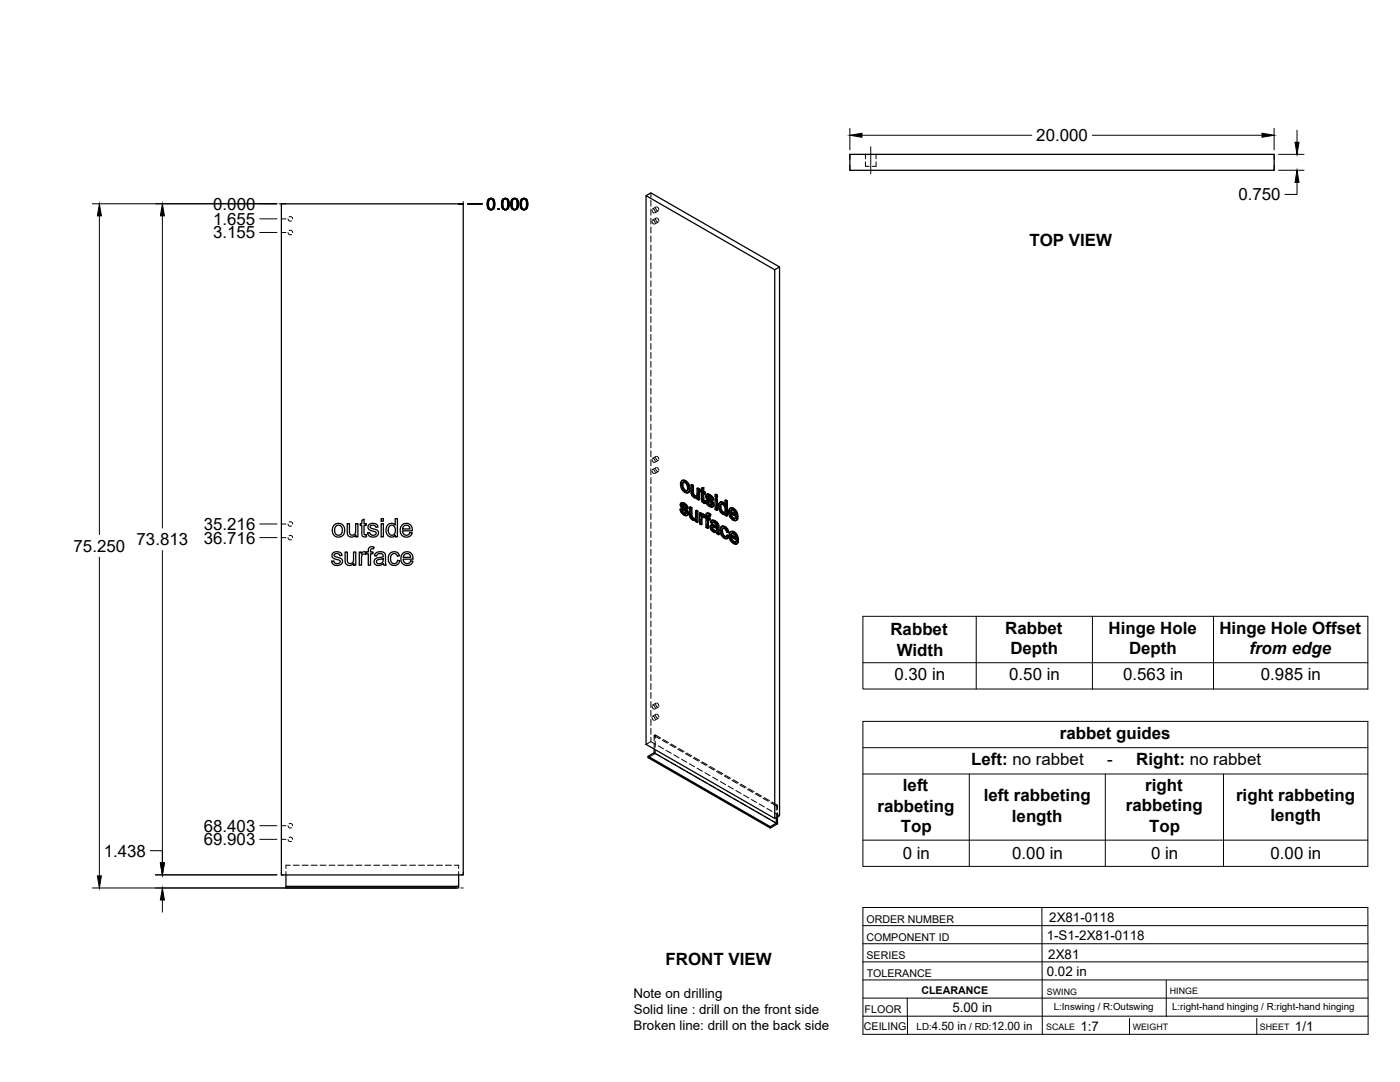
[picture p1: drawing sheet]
<svg xmlns="http://www.w3.org/2000/svg" width="559mm" height="432mm" viewBox="0 0 559 432" stroke-linecap="round" stroke-linejoin="round" font-family="sans-serif">
<!-- layer: Visible -->
<g fill="none" stroke="#000" stroke-width=".51">
<path d="M257.9 78.1l51.3 29.6v218.9l-51.3-29.5zM257.9 78.1l1.9-1.1 51.3 29.5M339.2 61.6h169.4v6.4h-169.4zM112.3 81.3h72.6v267.9h-72.6zM309.2 107.7l1.9-1.2v219l-1.9 1.1M272.2 191.8l.7-.2 .8 .2zM272.2 191.8l-.5 .6-.1 .9 .5 1.9 1.5 1.4 .8 .1 .5-.3M272.3 193.6l.3 1.4M272.6 195l.3-.1 .8 .8-.3 .2zM272.8 192.5l-.2 .9M272.9 194.9l-.3-1.5-.3 .1 .2-.8 .5-.2 .9 .6 .5 1.4-.2 1.3-.8 .1M273.4 192l1 1a1.88 1.88 0 0 1 1 2"/>
<path d="M273.7 195.7l.5 .2M273.7 191.8l1.2 1.3M274.6 193.3l.5 1.9 .3-.2-.2 1.2M275.1 195.2l-.2 1.2 .3-.2-.6 .5M275.8 193.5l.7 .4 .3-.2v3.2M276.5 193.9v3.1l.3-.1 .3 .6M276.5 197.1l.3 .6 .3-.2 .4 .4M276.8 197.7l.4 .4h.9l-.4 .1M276.8 193.7l-.7-.4-.3 .2v2.9l.3 1.1 .8 1a.97 .97 0 0 0 1.4 .1v.6l.5 .4M277.2 198.1l.5 .1M278.2 194.9l.6 .4 .4-.2v4.3l-.4 .2v-4.3M278.3 198.6l-.3 .2"/>
<path d="M279.2 195.1l-.7-.4-.3 .2v2.6l-.5 .7M280 195.5l-.5 .1v.6l.5 .3v3.2l.6 .9 .7 .4 .3-.2-.1-.7h-.6M280 194.8l.9-.2v1.5M280.6 194.8v1.5l.3-.2 .6 .3M280.6 196.3l.6 .3 .3-.2v.6l-.3 .2v-.6M280.6 199.7l.7 .2M280.7 200l.8 .1M280.9 194.6l-.9 .2v1.1l-.5-.3M280.9 197v2.6M281.2 197.2l-.6-.4v2.8l.4 .2M281.6 199.8l.6 .3M282.1 197.3l.7-.1 .6 .2"/>
<path d="M282.3 198.3l.6 .4M282.4 198.6l.2 .3a1.23 1.23 0 0 1 1.4 .8l.4 .4M282.4 197.1l-.4 .3M282.5 197.4h.9l.7 .6M282.5 199.9l-.9-.1 .7 1.6 1.3 .9 .9-.1M282.6 198.9l1.5 1.4 .3-.2 .4 .6M282.6 198v.1M282.7 198.4l-.4-.3 1 .3 .6 1 .6 .2M282.8 197.2l-.9 .3-.2 .9 .5 .9 1.7 1.7-.1 .7M283 197.6l.8 .6 .3-.2 .5 .6M283.8 198.2l.5 .6 .3-.2 .2 .9-.3 .1-.2-.8M285.4 199l.3-.1 .7 .3-.4 .2z"/>
<path d="M285.4 197.4l.3-.2 .7 .4-.4 .2zM285.4 199v4.3l.6 .4M285.4 197.4v.8l.6 .4M286.4 199.2v4.3l-.4 .2v-4.3M286.4 197.6v.8l-.4 .2v-.8M289.4 199.7l.6 .3 .3-.1v5.9l-.3 .2v-6M290.3 199.9l-.6-.4-.3 .2v2.1l-.5-.7M133.5 209.4l1.6-.5 1.5 .4 .9 1.3v1.8l-.8 1.4-1.8 .5-1.6-.7-.6-1.6a2.82 2.82 0 0 1 .8-2.6zM134.1 210l.6-.4 .9 .1 .9 .9v1.9l-.8 1h-1.2l-.8-.9-.1-1.5zM138.6 209h.9v3.8a1.31 1.31 0 0 0 1.7 .7 1.31 1.31 0 0 0 .8-1.7v-2.8h.9v5.2h-.9v-.7a1.86 1.86 0 0 1-2.2 .8 1.86 1.86 0 0 1-1.2-2.1zM144.4 207.7l.9-.6v1.9h.9v.7h-.9v3.4l.2 .3h.7l.1 .8h-1.2l-.6-.6-.1-3.9h-.6v-.7h.6zM147.2 209.5l.8-.5h1.6a1.47 1.47 0 0 1 1.3 1.3l-.9 .1a1.17 1.17 0 0 0-1.1-.9 1.17 1.17 0 0 0-1.2 .9l.5 .4 2 .6a1.6 1.6 0 0 1 .7 2 1.6 1.6 0 0 1-1.9 1l-1.6-.5-.7-1.2 .9-.2 .4 .8 .6 .3 1.3-.2a.81 .81 0 0 0 .1-1.1 .81 .81 0 0 0-1-.3l-.9-.2a1.41 1.41 0 0 1-.9-2.3z"/>
<path d="M152.1 209h.9v5.2h-.9zM152.1 207h.9v1h-.9zM154.6 209.6l1.2-.7a1.81 1.81 0 0 1 1.9 .7v-2.6h.9v7.2h-.8v-.6a2.17 2.17 0 0 1-2.6 .4 2.17 2.17 0 0 1-1.1-2.4zM155.5 210l.5-.3h.8l.9 1v1.8l-.9 1.1-.9-.1-.8-1-.1-1.4zM160.4 209.6a2.44 2.44 0 0 1 3-.5 2.44 2.44 0 0 1 1.2 2.7h-3.9l.2 1.1 .8 .6a1.46 1.46 0 0 0 1.9-1l.9 .1-.4 1-1 .6-1.5 .1-1.2-.7-.5-.8-.2-1.2 .2-1.2zM161.2 210l.6-.4 1 .1 .6 .5 .2 .9h-2.9zM271.4 203.2l.6 .3M271.9 200.7l.7-.1 .6 .2M272 203.5l.4-.2 .2 .9-.3 .1zM272.1 201.7l.7 .4M272.2 202l.2 .3 .4-.2 1.5 1.4M272.2 200.6l-.4 .2"/>
<path d="M272.3 204.3l.7 .6h.8M272.3 200.8h.9l.8 .6M272.4 203.3l-1-.1 .5 1.4 1.5 1.1 .9-.1M272.4 202.3l1.5 1.4 .4-.2 .4 .7M272.5 201.4l-.1 .1M272.5 201.8l-.3-.3 1 .3 .5 1 .7 .3M272.6 204.2l.7 .6M272.6 200.6l-.9 .3-.2 .8 .4 .9 1.9 1.8-.2 .7M272.9 201l.7 .6 .4-.2 .5 .7M273 204.9l.6 .2M273.6 201.6l.5 .6 .4-.1 .2 .8-.3 .2-.3-.9M273.7 205.1h-.1"/>
<path d="M273.9 203.7l.4 .6 .4-.1 .1 .7M274.3 204.3l.2 .7 .3-.1-.2 .5M274.5 205l-.2 .6 .3-.2-.4 .4M275.2 202.4l.7 .4 .3-.2v3.2M275.9 202.8v3.1l.3-.1 .3 .6M275.9 206l.3 .6 .3-.2 .4 .4M276.2 206.6l.4 .4h.9M276.2 202.6l-.7-.4-.3 .2v3l.3 1.2 .8 .8a.97 .97 0 0 0 1.4 .1M276.6 207l.6 .2M277.5 207l-.3 .2M277.6 203.8l.6 .4 .4-.2v4.3l-.4 .2v-4.3M277.7 207.5v.7l.5 .3"/>
<path d="M277.7 207.5l-.2 .2M278.6 204l-.7-.4-.3 .2v2.7l-.4 .7M279.2 204.7l.6 .4 .3-.2v.5l.4-.2M279.8 205.1v.6l.7-.5 .4 .1M280 206.4l.2 2.8-.3 .2v-2.2M280.1 204.9l-.6-.3-.3 .1v4.3l.7 .4M280.2 205.3h.7l.6 .4M280.3 206.1v.1M280.6 205.4l.6 .5M281 206.6l-.8-.5-.2 .3 .3-.2-.1 .8M281.2 200.3l.1 .7M281.2 206.4l.6 .4v3.7l.6 .4"/>
<path d="M281.2 206.4v-.3l-.2 .5M281.2 206.5l-.2 .1M282.2 204.9h.9l.6 .4M282.2 200.1l.3-.2 .3 .8-.3 .2zM282.4 206.6l.7 .4 .3-.2v.6l-.3 .1v-.5M282.5 204.7l-.5 .2M282.5 200.9l.6 .6h.9M282.7 207.3v3.4l-.3 .2v-3.8l.7 .4M282.7 205.7v.7M282.8 205.1l.6 .4 .3-.2-.4 .8 .1-.6M282.8 200.7l.7 .7M283.1 204.9l-.6-.2-.5 .2-.2 1.3-.6-.3 .6-.1"/>
<path d="M283.2 201.5l.6 .2M283.3 206.1a.45 .45 0 0 0-.5-.5 .45 .45 0 0 0-.4 .6v.4l.3-.2 .7 .4M283.8 209.6l.8-.2 1.4 .5M283.9 201.7h-.1M284.1 210.7l.2 .6 .3-.2 .5 .5M284.1 200.3l.4 .6 .3-.2 .2 .8M284.2 210.4l-.1 .3 .3-.2 .2 .6M284.2 209.4l-.5 .2M284.3 211.3l.5 .5h1h-1M284.3 210.3l-.1 .1M284.4 207.7l.8 .4 .3-.2 .8 .6M284.4 210.3l.6 .2a.79 .79 0 0 1 .9 .2 .79 .79 0 0 1 0 1l-.4 .3"/>
<path d="M284.4 210.3l-.2 .1M284.4 210.3v.2M284.5 200.9l.2 .7 .3-.1-.2 .5M284.5 208.4l-.4 .5 .2-.4 .5-.1 1.1 1a.48 .48 0 0 1 0 .8 .48 .48 0 0 1-.7-.3l-.9-.3M284.6 209.4l-1 .3-.2 1 .6 1 1.2 .8a.64 .64 0 0 1 1 .5l.6 .4M284.7 201.6l-.2 .6 .3-.2-.5 .4M284.7 207.6l-.8 .2M285.2 208.1l.8 .5 .3-.1 .4 .5M285.5 207.9l-.8-.3-.9 .3-.3 .5 .6 .5M286 208.6l.4 .6 .3-.2 .2 .7M286.4 209.2l.2 .6 .3-.1 .1 2.9M286.6 209.8l.1 3 .3-.2 .1 .6-.3 .2-.1-.6"/>
<path d="M287.4 202.4l.3 1.4M287.5 200.4h1.2l.6 .6M287.7 201.3h.7l.7 .8 .3 1.3-.3 1.2M287.7 201.3l-.3 1.1 .3-.2 .4 1.4M287.7 203.8l.4-.2 .7 .8-.4 .2zM287.8 201.2l-.1 .1M287.8 200.3l-.5 .2M288 201.1l-.3 1.1M288.1 212l.3 1.4 .3-.2 .7 .8M288.2 210.1l.9 .2 .3-.2 1 1M288.4 213.4l.7 .8h.8M288.4 200.6l.5 .5h.5"/>
<path d="M288.4 204.6h.7M288.5 209.9l-.6 .3M288.6 210.8l-.2 1M288.7 200.4l-.8-.2-.8 .4-.3 2.1 1 2 1 .6 .6-.2v.5l.6 .4M288.8 204.4l.4 .1M289.1 210.3l.8 .6a1.42 1.42 0 0 1 1 1.5l-.3 .1-.5-1.3M289.4 205.1l-.2 .2M289.4 210.1l-.9-.2-.8 .4-.3 1.9 .5 1.3 .6 .9 1 .6h.6M290 213.7l.7 .4M290.6 212.5l-.6-.2-.7-1.3-.9-.2-.3 1.2 .3-.2 .3 1.4M290.7 214.1l.3-.1-.2 .5-.7 .5zM291 214l-.7-.5-.6 .8-.6-.1"/>
<path d="M291.3 202.9h.9a1.89 1.89 0 0 1 1.9 1.2M291.5 204.3l2 1.2-.3-1.1-.9-.9-.6 .1-.2 .7 .3-.2 1.7 1M291.5 212.3l.8-.1a2.05 2.05 0 0 1 2 1.3M291.7 213.6l2.1 1.2-.5-1.3-.9-.6-.6 .2-.1 .5 .3-.2 1.7 1M291.8 206.1l.8 .8h.8M291.8 205l.3 .9M292 203.5l-.2 .6M292 215.5l.8 .8h.8M292 214.4l.3 .9M292.2 212.9l-.2 .5M292.5 203l1 1a1.83 1.83 0 0 1 1 1.8v.3M292.6 206.9l.6 .2"/>
<path d="M292.7 212.4l1 1a1.83 1.83 0 0 1 1 1.8v.2M292.8 216.3l.5 .2M292.8 202.8l-.8-.2-1 .7-.2 1.3 .3 1.2 .8 1.3 1.2 .7h.6l.8-.9M293 212.2l-.8-.2-1 .5-.2 1.2 .2 1.4 .7 1.1 1.3 .9h.8l.7-.8M293.3 207l-.1 .1M293.5 216.4l-.2 .1M293.5 206.6l.7 .5M293.7 204.3l.5 1.9 .3-.1-.3 .1M293.7 216l.7 .5M293.9 213.7l.5 1.9 .3-.2-.3 .2M294.2 206.4l-2.8-1.6 .4 1.3 .3-.2 .8 .9M294.4 215.8l-2.8-1.6 .4 1.3 .3-.2 .8 .8"/>
<path d="M294.5 206.9l-.7 .8M294.5 206.9l-.6-.5-.7 .7M294.7 216.3l-.7 .8M294.7 216.3l-.7-.5-.7 .7M132.9 220.6l1.1-.4h1.1a1.53 1.53 0 0 1 1.4 1.5l-.9 .1a1.17 1.17 0 0 0-1.1-.9 1.17 1.17 0 0 0-1.1 .8l.4 .4 2 .6a1.6 1.6 0 0 1 .8 2.1 1.6 1.6 0 0 1-2 .9l-1.6-.4-.7-1.3 .9-.2 .4 .9 .6 .2 1.3-.2a.81 .81 0 0 0 .1-1.1 .81 .81 0 0 0-1-.3l-.8-.2a1.41 1.41 0 0 1-1.2-1 1.41 1.41 0 0 1 .3-1.5zM137.8 220.3h.8l.1 3.8a1.31 1.31 0 0 0 1.7 .7 1.31 1.31 0 0 0 .7-1.7v-2.8h.9v5.3h-.8v-.8a1.86 1.86 0 0 1-2.2 .8 1.86 1.86 0 0 1-1.2-2zM143.4 220.3h.8v.8a1.27 1.27 0 0 1 2-.7l.8-.1v-1.1a1.55 1.55 0 0 1 2.3-.9l-.2 .7a.81 .81 0 0 0-.8 0 .81 .81 0 0 0-.4 .8v.5h1v.7h-1v4.6h-.9v-4.6h-.8v-.4l-.3 .7-.7-.2-.7 .5-.2 4h-.9zM149.9 220.8l.7-.4 1.2-.2 1.7 .5 .6 4.9h-.9l-.2-.7-1.3 .7h-1.2l-.7-.3-.4-.7a1.74 1.74 0 0 1 2-2.1l.6-.1a.77 .77 0 0 0 .9-.7 .77 .77 0 0 0-.9-.8l-1.2 .2-.5 .8-.8-.1zM150.5 223.6l2.5-.7-.2 1.2a1.29 1.29 0 0 1-1.3 .9 1.29 1.29 0 0 1-1.2-1.1zM155.6 220.9l1.3-.7 1.3 .1 .8 .6 .5 .9-.9 .2a1.44 1.44 0 0 0-1.8-1 1.44 1.44 0 0 0-.9 1.9l.1 1.1 .8 .8h1.2l.7-1.2 .9 .1-.4 1.1a2.47 2.47 0 0 1-3.3 .4 2.47 2.47 0 0 1-.9-3.1zM160.7 220.9a2.45 2.45 0 0 1 2.9-.4 2.45 2.45 0 0 1 1.2 2.7h-3.9l.3 1 .8 .7a1.46 1.46 0 0 0 1.9-1l.9 .1-.4 .9-1 .7h-1.5l-1.1-.6-.8-1.8 .1-1.3zM161.4 221.3l.7-.3h.9l.7 .6 .2 .8h-2.9z"/>
<path d="M261.1 298.9v1.5l-2.4 1.4v.6l48.7 28v-.5l-48.7-28.1M261.1 300.4l48.8 28.1-2.5 1.4M309.9 326.3v2.2M310.3 326v2.8l-2.9 1.6M114.1 349.2v5.2h69v-.7h-69M183.1 349.2v4.5"/>
</g>
<!-- layer: Hidden -->
<g fill="none" stroke="#000" stroke-width=".4">
<path d="M259.8 77v1.7M259.8 79.9v2.4M345.4 64.6v1.8h1.6M345.4 61.6v1.8M349.7 64.6v1.8h-1.6M349.7 61.6v1.8M115 92.8l.4 .8h.9M115 87.4l.4 .7h.9M115.4 92h.9l.5 .8M115.4 86.6l.9-.1 .5 .9M259.8 83.5v2.4M259.8 87.1v2.3"/>
<path d="M259.8 90.6v2.4M259.8 94.2v2.4M259.8 97.8v2.3M260.2 88.3l.3 .6 .6 .6M260.2 83.8l.3 .7 .6 .5M260.7 87.8l.6 .4 .2 .8M260.7 83.4l.6 .4 .2 .7M261.7 87.4l.3 .9 .5 .3M261.7 83l.3 .8 .5 .4M261.9 87l-1.5 .8M261.9 82.6l-1.5 .8M262.1 87l.7 .5 .2 .7"/>
<path d="M262.1 82.5l.7 .6 .2 .6M262.8 88.6l-1.5 .8M262.8 84.1l-1.5 .9M259.8 101.3v2.4M259.8 104.9v2.4M259.8 108.5v2.4M259.8 112.1v2.3M259.8 115.6v2.4M259.8 119.2v2.4M259.8 122.8v2.4M259.8 126.3v2.4M259.8 129.9v2.4"/>
<path d="M259.8 133.5v2.4M259.8 137.1v2.3M259.8 140.6v2.4M259.8 144.2v2.4M259.8 147.8v2.4M259.8 151.3v2.4M259.8 154.9v2.4M259.8 158.5v2.4M259.8 162.1v2.3M259.8 165.6v2.4M259.8 169.2v2.4M259.8 172.8v2.4"/>
<path d="M259.8 176.4v2.3M259.8 179.9v2.4M259.8 183.5v2.4M259.8 187.1v2.3M259.8 190.6v2.4M259.8 194.2v2.4M259.8 197.8v2.4M260.2 187.8l.3 .7 .6 .5M260.2 183.4l.3 .7 .6 .5M260.7 187.4l.6 .4 .2 .8M260.7 182.9l.6 .5 .2 .7M261.7 187l.3 .8 .5 .4"/>
<path d="M261.7 182.5l.3 .9 .5 .3M261.9 186.6l-1.5 .8M261.9 182.1l-1.5 .9M262.1 186.6l.7 .5 .2 .6M262.1 182.1l.7 .6 .2 .6M262.8 188.2l-1.5 .8M262.8 183.7l-1.5 .8M271.9 193.1l.5 1.9-.3 .2M272.4 195l1.3 1.3-.3 .2M272.5 191.6l-.4 .6-.2 .9-.3 .2M272.8 192.5l-.2 .1M272.9 192.4h.8l-.3 .2"/>
<path d="M273.7 192.4l.8 .9-.3 .2M273.7 196.3l.9 .3-.3 .1M274.5 195.7l-.3 .2M274.5 193.3l.3 1.4-.4 .2M274.8 194.7l-.1 .7-.5 .5M274.9 196.5l-.3 .1M276.1 193.3l.1 3.4-.3 .2M276.2 196.7l.2 .7-.3 .1M276.4 197.4l.4 .6-.3 .1M276.8 198l.6 .5-.3 .1M277.4 198.5l.7 .2 .5-.3-.3 .2M278.1 198.1h.1"/>
<path d="M278.3 198l-.4 .2M278.4 198.6h-.1M278.4 197.8l-.3 .3M278.5 194.7v2.8l-.4 .5M278.6 198.4v.7l-.3 .1M278.6 199.1l.6 .3M279.8 196l.5 .3-.3 .2M279.8 195.4v.6l-.3 .2M280 195.5l.3 .2M280.3 196.3l.1 3.3-.4 .2M280.3 194.6v1.1l-.3 .2M280.4 199.6l.2 .5-.3 .2"/>
<path d="M280.6 196.8l.3-.2v.4M280.9 196.6l.6 .4M281.9 199.7l.5 1.3-.3 .1M282 197.8l.1 .7-.3 .2M282.1 197.4l-.4 .6M282.1 198.5l.5 .6-.4 .2M282.3 197.2l-.5 .4M282.5 198l.3-.2-.2 .2M282.6 199.1l1.5 1.6-.3 .2M282.7 197.9l-.3 .1M282.8 197.8l.6 .2-.3 .2M283.4 198l.6 .5-.3 .2"/>
<path d="M284 198.5l.2 .7-.3 .2M284.2 199.2l.6 .3M285.7 197.2v.9l-.3 .1M285.7 198.9v1.5M285.7 198.1l.7 .3M289.7 199.5v2.1l-.3 .2M115 214.6l.4 .7h.9M115 209.1l.4 .8h.9M115.4 213.8l.9-.1 .5 .9M115.4 208.3l1 .1 .4 .7M259.8 201.4v2.3M259.8 204.9v2.4"/>
<path d="M259.8 208.5v2.4M259.8 212.1v2.4M259.8 215.6v2.4M259.8 219.2v2.4M271.7 203.1l.5 1.3-.3 .2M271.8 201.3l.2 .6-.3 .2M271.9 200.8l-.4 .6M272 201.9l.4 .6-.3 .2M272.1 200.6l-.5 .4M272.2 204.4l1.1 1-.3 .1M272.3 201.4l.3-.2-.1 .2M272.4 202.5l1.6 1.6-.3 .2"/>
<path d="M272.6 201.3l-.4 .1M272.6 201.2l.6 .2-.3 .2M273.2 201.4l.6 .6-.3 .1M273.3 205.4l.8 .2-.3 .2M273.8 204.9h.2M273.8 202l.3 .6-.4 .2M274 204.1l.2 .5-.3 .1M274 204.9l-.3 .2 .3-.2M274.1 202.6l.6 .3M274.2 204.6l-.2 .3M274.5 205.6h-.4M275.5 202.2l.1 3.4-.3 .2"/>
<path d="M275.6 205.6l.2 .7-.3 .2M275.8 206.3l.4 .6-.3 .2M276.2 206.9l.6 .5-.3 .2M276.8 207.4l.7 .2 .5-.3-.2 .2M277.5 207h.1M277.7 206.9l-.4 .2M277.8 206.7l-.3 .3M277.9 203.6v2.8l-.4 .5M278 207.3v.7l-.3 .2M278 208l.6 .3M279.5 207.3v1.6l-.3 .1M279.5 208.9l.7 .3"/>
<path d="M279.5 204.6v1.5M280.1 206.1l.8-.1-.3 .2M280.1 205.4v.1M280.3 206.1l.2-.2-.3 .2M280.4 205.2l-.6 .5M280.6 200.1l.5 .5-.3 .1M280.9 206l.4 .4M281.1 200.6l.5 .2M281.2 206.1l.3-.2-.2 .5M281.5 205.7v.1M281.5 206.3l.6 .3-.3 .2M281.5 205.9l-.2 .5"/>
<path d="M281.5 205.7l-.3 .3M281.8 205.8l.3 .2M282.1 209v1.3l-.3 .2M282.1 210.3l.6 .4M282.1 206.6v1.3M282.2 205l-.1 1-.3 .2M282.3 204.7l-.5 .4M282.4 201l1.1 1-.3 .1M282.4 207.1l.3-.2v.4M282.5 205.7h.2M282.7 206.9l.7 .5M282.8 205.5l.5 .1-.4 .2"/>
<path d="M283.3 205.6l.3 .3M283.5 202l.8 .2-.3 .2M283.7 210.1l.4 1.1-.4 .2M283.8 208.2l.6 .5M283.8 209.6l-.4 .7M284 201.5h.1M284 209.4l-.5 .4M284.1 211.2l.9 .9-.3 .2M284.1 207.7l-.6 .7M284.1 200.7l.2 .5-.3 .1M284.2 201.5l-.3 .2 .2-.2M284.2 207.6l-.4 .3"/>
<path d="M284.3 201.2l-.2 .3M284.4 208.4l.4-.2-.3 .2M284.5 210.2l.2-.1zM284.5 210.2l-.2 .1M284.6 210.1l-.4 .2M284.6 202.2h-.3M284.7 210.1l1.6 .5-.3 .2M284.8 208.2l.6 .2-.3 .2M285 212.1l.7 .2-.3 .2M285.4 208.4l.7 .7-.3 .2M285.7 212.3l.7-.1-.4 .2M285.7 201.6v1.6l-.3 .1"/>
<path d="M285.7 203.2l.7 .3M286 209.9l.3 .1M286 211.7l-.3 .2M286.1 209.1l.2 .7-.3 .2M286.2 211.5l-.4 .3M286.3 210.6l-.1 .9-.3 .2M286.3 209.8l-.3 .4M286.4 212.2l.1 .7-.3 .1M286.5 212.9l.6 .3M287.1 201.8l.2 1.3-.3 .2M287.3 200.7l-.2 1.1-.3 .2M287.3 203.1l.6 1.1-.3 .2"/>
<path d="M287.6 200.3l-.6 .6M287.7 211.4l.5 1.9-.3 .2M287.9 204.2l.8 .8-.3 .1M287.9 210.3l-.2 1.1-.3 .2M288 201.1h.7l-.3 .2M288 201.1l-.2 .1M288 201.1h.1M288.1 201l-.3 .2M288.2 213.3l1.2 1.3-.3 .2M288.2 210l-.6 .5M288.6 210.8l-.2 .1M288.7 210.7l.8 .1-.4 .1"/>
<path d="M288.7 205l.6 .1 .4-.2-.3 .2M288.7 201.1l.8 .8-.4 .2M289.4 201.1l.3 .5M289.4 214.6l1 .2M289.5 210.8l.5 .5-.3 .2M289.5 201.9l.3 1.5-.4 .2M289.5 205.1h-.1M289.7 204.9v.6l-.3 .1M289.7 205.5l.6 .3M289.8 203.4l-.2 .7-.4 .4 .3-.1M290 211.3l.3 .8-.3 .2M290 214.1l-.1 .1"/>
<path d="M290.3 212.1l.6 .3M290.3 213.5l-.6 .8M291.1 204.1l.5 1.9-.3 .2M291.3 213.5l.5 1.9-.3 .2M291.4 204.8l.4-.1v.3M291.6 206l1.3 1.4-.3 .1M291.6 202.7l-.8 1.6M291.6 214.2l.4-.2v.4M291.8 204.7l2.7 1.5M291.8 215.4l1.3 1.3-.3 .2M291.8 212.1l-.5 1.4-.3 .2M292 214l2.7 1.6"/>
<path d="M292 203.5l-.2 .1M292.1 203.4l.7 .1-.3 .1M292.2 212.9h-.2M292.3 212.7l.8 .1-.4 .2M292.8 203.5l.8 .8-.3 .2M292.9 207.4l1 .2-.3 .2M293.1 212.8l.7 .9-.3 .2M293.1 216.7l1 .3-.3 .2M293.5 206.9h-.1M293.5 206.9l-.2 .1M293.5 205.1l.4 .2M293.6 206.8l-.4 .2"/>
<path d="M293.6 204.3l.3 1-.4 .2M293.7 216.3h-.1M293.7 216.3l-.2 .1M293.7 214.4l.4 .3M293.8 216.2l-.4 .2M293.8 213.7l.3 1-.3 .1M293.9 206.4l-.4 .5M294 215.8l-.3 .5M294.1 207.5l-.2 .1M294.3 216.9l-.2 .1M259.8 222.8v2.4M259.8 226.4v2.3"/>
<path d="M259.8 229.9v2.4M259.8 233.5v2.4M259.8 237.1v2.4M259.8 240.6v2.4M259.8 244.2v2.4M259.8 247.8v2.4M259.8 251.4v2.3M259.8 254.9v2.4M259.8 258.5v2.4M259.8 262.1v2.4M259.8 265.7v2.3M259.8 269.2v2.4"/>
<path d="M259.8 272.8v2.4M259.8 276.4v2.3M259.8 280v2.3M259.8 283.5v2.4M259.8 287.1v2.4M259.8 290.7v2.3M259.8 294.2v1.8M259.8 296l-1.9 1.1M259.8 296l1.9 1.1M260.2 281.8l.3 .7 .6 .5M260.2 286.3l.3 .7 .6 .5M260.7 281.4l.6 .4 .2 .8"/>
<path d="M260.7 285.8l.6 .5 .2 .7M261.1 296.8v2.1M261.1 293.6l2.2 1.2M261.5 294.6v-1.3l-.4 .3v2M261.5 295.8v2.4M261.5 299.4v1.3M261.5 293.3l2.2 1.3M261.7 281l.3 .8 .5 .4M261.7 285.5l.3 .8 .5 .3M261.9 280.6l-1.5 .8M261.9 285l-1.5 .9M262.1 280.6l.7 .5 .2 .6"/>
<path d="M262.1 285l.7 .6 .2 .6M262.8 297.7l2 1.2M262.8 282.2l-1.5 .8M262.8 286.6l-1.5 .8M264.3 295.4l2.1 1.2M264.8 295.1l2 1.2M265.9 299.4l2 1.2M267.4 297.2l2.1 1.2M267.9 296.9l2 1.2M270.5 299l2.1 1.2M271 298.7l2 1.2M261.5 300.7l-2.8 1.7"/>
<path d="M261.5 300.7l2.2 1.3M264.8 302.6l2 1.1M267.9 304.3l2 1.2M269 301.2l2 1.2M271 306.1l2 1.2M272.1 303l2 1.2M273.6 300.8l2.1 1.1M274.1 300.5l2 1.2M274.1 307.9l2 1.2M275.1 304.8l2.1 1.2M276.7 302.5l2.1 1.2M277.2 302.3l2 1.2"/>
<path d="M277.2 309.7l2 1.2M278.3 306.6l2 1.2M279.8 304.3l2.1 1.2M280.2 304.1l2.1 1.1M280.2 311.5l2.1 1.2M281.3 308.4l2.1 1.2M282.9 306.1l2.1 1.2M283.4 305.8l2 1.2M283.4 313.2l2 1.3M284.4 310.2l2.1 1.1M286 307.9l2.1 1.2M286.4 307.6l2.1 1.2"/>
<path d="M286.4 315l2.1 1.2M287.5 311.9l2.1 1.2M289.1 309.7l2 1.2M289.5 309.4l2.1 1.2M289.5 316.8l2.1 1.2M290.6 313.7l2.1 1.2M292.2 311.4l2.1 1.2M292.7 311.2l2 1.2M292.7 318.6l2 1.2M293.7 315.5l2.1 1.2M295.3 313.2l2 1.2M295.7 313l2.1 1.2"/>
<path d="M296.8 317.3l2.1 1.2M298.4 315l2 1.2M298.8 314.7l2.1 1.2M299.9 319.1l2.1 1.2M301.5 316.8l2.1 1.2M301.9 316.5l2.1 1.2M304.6 318.6l2 1.2M305 318.3l2.1 1.2M115 329.5l.4 .8h.9M115 335l.4 .7h.9M115.4 328.7h.9l.5 .8M115.4 334.2l.9-.1 .5 .9"/>
<path d="M295.7 320.4l2.1 1.2M298.8 322.2l2.1 1.2M301.9 324l2.1 1.1M303 320.8l2.1 1.2M305 325.7l2.1 1.2M306.1 322.6l2.1 1.2M307.7 320.4l2.2 1.2 .4-.2M308.1 320.1l2.2 1.3M308.1 327.5l2.2 1.3M309.2 324.4l1.9 1.1M309.9 321.6v1.7M309.9 324.5v1.8"/>
<path d="M310.3 321.4v1.7M310.3 324.3v1.7M114.1 347.8v1.4M115.8 345.3h-1.7v1.3M117.1 345.3h2.3M120.6 345.3h2.4M124.2 345.3h2.4M127.8 345.3h2.3M131.3 345.3h2.4M134.9 345.3h2.4M138.5 345.3h2.4M142 345.3h2.4"/>
<path d="M145.6 345.3h2.4M149.2 345.3h2.4M152.8 345.3h2.4M156.3 345.3h2.4M159.9 345.3h2.4M163.5 345.3h2.4M167 345.3h2.4M170.6 345.3h2.4M174.2 345.3h2.4M177.8 345.3h2.3M181.4 345.3h1.7v1.3M183.1 347.8v1.4"/>
</g>
<!-- layer: Reference -->
<g fill="none" stroke="#000" stroke-width=".4">
<path d="M339.2 61.6v2.1M339.2 65.8v2.2M508.6 61.6v2.1M508.6 65.8v2.2M111.4 81.3h.9v1M112.3 81.3h1.8M112.3 87.4h1.8M112.3 92.8h1.8M183.1 81.3h1.8M184.9 80.4v.9h-.9M112.3 209.1h1.8M112.3 214.6h1.8"/>
<path d="M112.3 329.5h1.8M112.3 335h1.8M112.3 348.3v.9h.9M184 354.4h.9M184.9 348.3v.9h-.9"/>
</g>
<!-- layer: Hidden Narrow -->
<path d="M276.1 196l-.3 .2M278.5 197l-.3 .2M280.3 198.8l-.3 .1M273.3 203.5l-.3 .1M275.5 204.9l-.3 .2M277.9 205.9l-.3 .2M282.1 205.6l-.3 .1M283.5 200l-.3 .2M285.3 210.3l-.3 .2M286.3 210.9l-.3 .1" fill="none" stroke="#000" stroke-width=".4"/>
<!-- layer: Visible Narrow -->
<path d="M276.8 196.1l-.3 .2M280.9 199.2l-.3 .1M283.5 199.2l-.3 .2M273.3 202.6l-.3 .2M276.2 205l-.3 .2M282.7 206l-.3 .2M285.2 209.6l-.3 .2M287 210.3l-.4 .2M287 211.3l-.4 .2" fill="none" stroke="#000" stroke-width=".4"/>
<!-- layer: Titleblock -->
<path d="M344.4 362.2h201.6l.1 50.6h-201.7zM344.4 376.6h201.6M344.4 369.4h201.6M415.9 362.2l.1 50.6M344.4 383.9h201.6M344.4 398.3h201.6M344.4 391.1h201.6M362.1 398.3l.1 14.4M465.5 391.3v14.4M344.4 405.5h201.7M450.8 406.4v6.4M501.6 406.4v6.4" fill="none" stroke="#000" stroke-width=".4"/>
<!-- layer: Custom Tables -->
<path d="M344.4 246h201.6v29h-201.6zM389.7 246v29M436 246v29M484.4 246v29M344.4 264.5h201.6M344.4 287.9h201.6v57.9h-201.6zM344.4 298.4h201.6M344.4 308.9h201.6M386.9 308.9v36.9M441.2 308.9v36.9M488.4 308.9v36.9M344.4 335.3h201.6" fill="none" stroke="#000" stroke-width=".4"/>
<!-- layer: FD_Dimensions -->
<g fill="none" stroke="#000" stroke-width=".4">
<path d="M339.2 51.2v8.6M344 54h67.8M436 54h67.7M508.6 51.2v8.6M517.7 51.9v4.9M510.3 61.6h10.2M510.3 67.9h10.2M517.7 72.8v4.8h-4.8M36.9 81.3h73.6M39.7 86.1v127.2M64.8 86.1v124.6M103.7 87.3h6.8"/>
<path d="M103.7 92.8h6.8M186.7 81.3h5.8M64.8 219.7v124.6M103.7 209.1h6.8M103.7 214.5h6.8M39.7 222.3v127.2M60 339.5h4.8M103.7 329.5h6.8M103.7 335h6.8M36.9 354.4h145.3M62 349.1h48.5M64.8 359.2v4.8"/>
</g>
<path d="M339.2 54l4.8-.8v1.6zM503.7 53.2l4.9 .8-4.9 .8zM516.9 56.8h1.6l-.8 4.8zM517.7 67.9l.8 4.9h-1.6zM39.7 81.3l.8 4.8h-1.6zM64.8 81.3l.8 4.8h-1.6zM38.9 349.5h1.6l-.8 4.9zM64 344.3h1.6l-.8 4.8zM64.8 354.4l.8 4.8h-1.6z" fill="#000" stroke="#000" stroke-width=".4"/>
<!-- layer: Smart Centers -->
<path d="M347.6 58.5v10.9" fill="none" stroke="#000" stroke-width=".4"/>
<g font-size="6.7">
<text x="413.6" y="56.3">20.000</text>
<text x="85.1" y="83.7">0.000</text>
<text x="194.2" y="83.7">0.000</text>
<text x="494.3" y="80">0.750</text>
<text x="85" y="89.7">1.655</text>
<text x="85" y="95.1">3.155</text>
<text x="410.9" y="98.2">TOP VIEW</text>
<text x="81.3" y="211.5">35.216</text>
<text x="29.4" y="220.2">75.250</text>
<text x="54.5" y="217.6">73.813</text>
<text x="81.3" y="216.9">36.716</text>
<text x="355.4" y="253.6">Rabbet</text>
<text x="401.2" y="252.9">Rabbet</text>
<text x="442.5" y="252.9">Hinge Hole</text>
<text x="486.7" y="252.9">Hinge Hole Offset</text>
<text x="357.9" y="261.6">Width</text>
<text x="403.3" y="261">Depth</text>
<text x="450.6" y="261">Depth</text>
<text x="498.7" y="261">from edge</text>
<text x="357" y="271.4">0.30 in</text>
<text x="402.8" y="271.4">0.50 in</text>
<text x="448.3" y="271.4">0.563 in</text>
<text x="503.3" y="271.4">0.985 in</text>
<text x="423" y="294.8">rabbet guides</text>
<text x="387.6" y="305.4">Left: no rabbet</text>
<text x="441.9" y="305.4">-</text>
<text x="453.5" y="305.4">Right: no rabbet</text>
<text x="360.4" y="315.8">left</text>
<text x="457.1" y="315.8">right</text>
<text x="350.3" y="323.9">rabbeting</text>
<text x="392.7" y="319.8">left rabbeting</text>
<text x="449.4" y="323.8">rabbeting</text>
<text x="493.4" y="319.8">right rabbeting</text>
<text x="403.9" y="327.9">length</text>
<text x="507" y="327.8">length</text>
<text x="81.3" y="331.9">68.403</text>
<text x="359.5" y="331.9">Top</text>
<text x="458.6" y="331.9">Top</text>
<text x="41.4" y="341.9">1.438</text>
<text x="81.3" y="337.3">69.903</text>
<text x="360.3" y="342.9">0 in</text>
<text x="404" y="342.9">0.00 in</text>
<text x="459.4" y="342.9">0 in</text>
<text x="507.1" y="342.9">0.00 in</text>
<text x="265.7" y="385.2">FRONT VIEW</text>
</g>
<g font-size="5.3">
<text x="418.8" y="368">2X81-0118</text>
<text x="417.8" y="375.1">1-S1-2X81-0118</text>
<text x="418.4" y="382.5">2X81</text>
<text x="417.8" y="389.5">0.02 in</text>
<text x="252.9" y="398.4">Note on drilling</text>
<text x="253" y="404.9">Solid line : drill on the front side</text>
<text x="380.1" y="404">5.00 in</text>
<text x="252.9" y="411.2">Broken line: drill on the back side</text>
<text x="431.3" y="411.5">1:7</text>
<text x="516.9" y="411.5">1/1</text>
</g>
<g font-size="4.6">
<text x="371.9" y="411.2">4.50 in</text>
<text x="395.8" y="411.2">12.00 in</text>
</g>
<g font-size="4.3">
<text x="345.8" y="368.4">ORDER NUMBER</text>
<text x="345.8" y="375.5">COMPONENT ID</text>
<text x="345.8" y="382.7">SERIES</text>
<text x="345.9" y="389.9">TOLERANCE</text>
<text x="367.7" y="396.7">CLEARANCE</text>
<text x="345.1" y="404.3">FLOOR</text>
<text x="344.8" y="411.1">CEILING</text>
</g>
<g font-size="3.9">
<text x="420.6" y="403.1">L:Inswing / R:Outswing</text>
<text x="467.8" y="403.1">L:right-hand hinging / R:right-hand hinging</text>
<text x="365.9" y="411.2">LD:</text>
<text x="386.9" y="411.2">/ RD:</text>
</g>
<g font-size="3.5">
<text x="417.9" y="397">SWING</text>
<text x="466.9" y="396.9">HINGE</text>
<text x="417.5" y="410.9">SCALE</text>
<text x="452.1" y="410.9">WEIGHT</text>
<text x="502.9" y="410.9">SHEET</text>
</g>
</svg>
